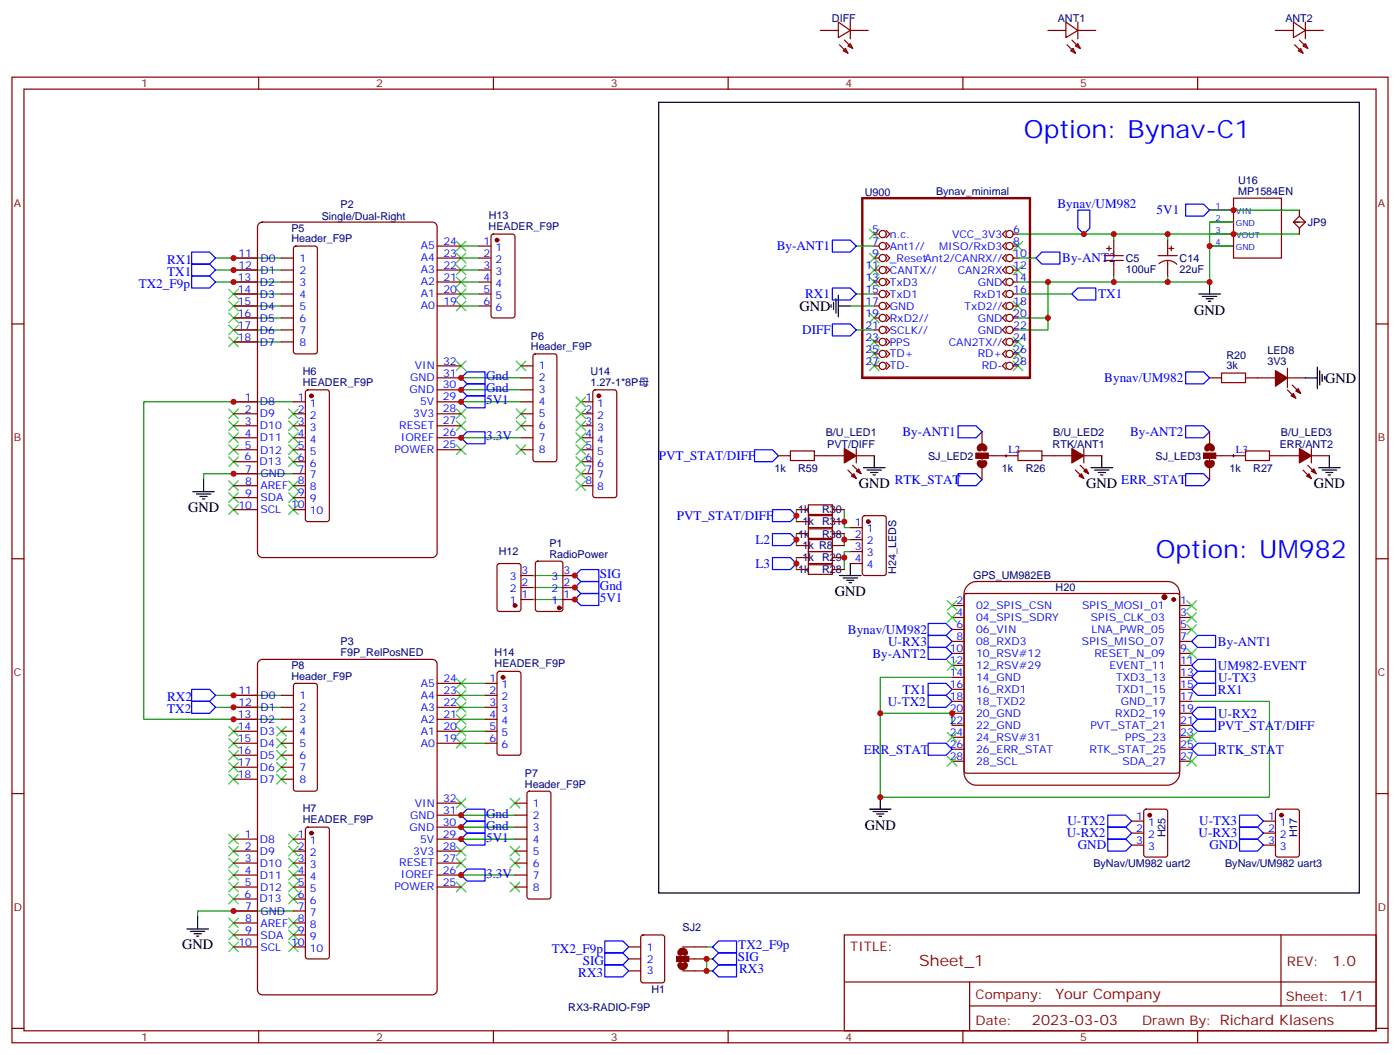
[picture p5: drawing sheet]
<svg xmlns="http://www.w3.org/2000/svg" width="412mm" height="311mm" viewBox="0 0 412 311" stroke-linecap="round" stroke-linejoin="round" font-family="sans-serif">
<g fill="none" stroke="#870000" stroke-width=".35">
<path d="M241.7 9h5.2M246.9 6.5l3.6 2.5-3.6 2.1zM247.3 13.2l2.5 2.5M248.4 15l.7-.7 .7 1.4zM248.7 11.8l2.5 2.5M249.8 13.5l.7-.7 .7 1.5zM250.5 6.5v4.9M250.5 9h5.3M308.7 9h5.3M314 6.5l3.5 2.5-3.5 2.1zM314.3 13.2l2.5 2.5M315.4 15l.7-.7 .7 1.4z"/>
<path d="M315.7 11.8l2.5 2.5M316.8 13.5l.7-.7 .7 1.5zM317.5 9h5.3M317.5 6.5v4.9M375.7 9h5.3M381 6.5l3.5 2.5-3.5 2.1zM381.4 13.2l2.4 2.5M382.4 15l.7-.7 .7 1.4zM382.8 11.8l2.4 2.5M383.8 13.5l.7-.7 .7 1.5zM384.5 9h5.3M384.5 6.5v4.9"/>
<path d="M3.5 22.7h405.4v284.4h-405.4zM7.1 26.2h398.2v277.3h-398.2zM76.2 22.7v3.5M145.3 22.7v3.5M214.5 22.7v3.5M283.6 22.7v3.5M352.8 22.7v3.5M363.4 58.3h14.1v17.7h-14.1zM68.8 76h7M68.8 79.5h7M76.2 66l1.1-.6h50.1a1.41 1.41 0 0 1 1.4 1.4v96a1.51 1.51 0 0 1-1.4 1.4h-50.1a1.51 1.51 0 0 1-1.5-1.4v-96zM82.9 76h3.5"/>
<path d="M82.9 79.5h3.5M86.7 72.7l.4-.2h5.7l.5 .2 .2 .5v30.3l-.2 .5-.5 .2h-5.7l-.5-.2-.2-.5v-30.3zM128.8 72.5h7M128.8 76h7M128.8 79.5h7M141.1 72.5h3.5M141.1 76h3.5M141.1 79.5h3.5M144.9 69.1l.4-.2h5.7l.6 .5 .1 23.5-.5 .7h-5.9l-.6-.4-.1-23.6zM257.5 68.9h1.4M257.5 72.5h1.4M257.5 76h1.4"/>
<path d="M257.5 79.5h1.4M261.1 67.9l1 1-1 1.1M261.1 71.4l1 1.1-1 1M261.1 74.9l1 1.1-1 1M261.1 78.5l1 1-1 1.1M296.3 67.9l-1 1 1 1.1M296.3 71.4l-1 1.1 1 1M296.3 74.9l-1 1.1 1 1M296.3 78.5l-1 1 1 1.1M298.4 68.9h1.5M298.4 72.5h1.5M298.4 76h1.5"/>
<path d="M298.4 79.5h1.5M325.3 75.3h5.6M325.3 76.7h5.6M326 73.2h1.4M326.7 72.5v1.4M328.1 70.7v4.6M328.1 76.7v4.6M341.1 75.3h5.7M341.4 77.7a3.8 3.8 0 0 1 5.3 .1M344 70.7v4.6M344 76.7v4.6M344.3 73.2h1.4"/>
<path d="M345 72.5v1.4M356.3 61.9h7.1M356.3 65.4h7.1M356.3 68.9h7.1M356.3 72.5h7.1M382.8 63.6l1.7 1.8h-3.5zM382.8 65.4h-1.8l1.8 1.8M382.8 61.9v1.7M382.8 67.2v1.7M384.5 65.4l-1.7 1.8M3.5 95.4h3.6M68.8 83h7"/>
<path d="M68.8 86.6h7M68.8 90.1h7M68.8 93.6h7M68.8 97.2h7M82.9 83h3.5M82.9 86.6h3.5M82.9 90.1h3.5M82.9 93.6h3.5M82.9 97.2h3.5M128.8 83h7M128.8 86.6h7M128.8 90.1h7"/>
<path d="M141.1 83h3.5M141.1 86.6h3.5M141.1 90.1h3.5M257.5 83h1.4M257.5 86.6h1.4M257.5 90.1h1.4M257.5 93.6h1.4M257.5 97.2h1.4M261.1 82l1 1-1 1.1M261.1 85.5l1 1.1-1 1M261.1 89l1 1.1-1 1.1M261.1 92.6l1 1-1 1.1"/>
<path d="M261.1 96.1l1 1.1-1 1M261.1 99.6l1 1.1-1 1M296.3 82l-1 1 1 1.1M296.3 85.5l-1 1.1 1 1M296.3 89l-1 1.1 1 1.1M296.3 92.6l-1 1 1 1.1M296.3 96.1l-1 1.1 1 1M296.3 99.6l-1 1.1 1 1M298.4 83h1.5M298.4 86.6h1.5M298.4 90.1h1.5M298.4 93.6h1.5"/>
<path d="M298.4 97.2h1.5M405.3 95.4h3.6M68.8 118.3h7M68.8 100.7h7M82.9 100.7h3.5M86.4 118.3h3.6M90.2 115l.5-.2h5.6l.5 .2 .2 .5v37.4l-.2 .5-.5 .2h-5.6l-.5-.2-.2-.5v-37.4zM128.8 118.3h7M128.8 114.8h7M128.8 111.3h7M128.8 107.7h7M153.5 118.3h3.5"/>
<path d="M153.5 114.8h3.5M153.5 111.3h3.5M153.5 107.7h3.5M157.2 104.4l.5-.2h5.6l.5 .2 .2 .5v30.4l-.2 .5-.5 .2h-5.6l-.5-.3-.2-.4v-30.4zM171.1 118.3h3.5M174.9 115l.4-.2h5.7l.5 .2 .2 .5v30.3l-.3 .5-.4 .2h-5.7l-.5-.2-.2-.5v-30.3zM257.5 100.7h1.4M257.5 107.7h1.4M257.5 104.2h1.4M261.1 106.7l1 1-1 1.1M261.1 103.2l1 1-1 1.1M296.3 106.7l-1 1 1 1.1"/>
<path d="M296.3 103.2l-1 1 1 1.1M298.4 100.7h1.5M298.4 107.7h1.5M298.4 104.2h1.5M356.3 111.3h3.5M359.8 109.9h7.1v2.8h-7.1zM366.9 111.3h8.8M379.2 111.3h5.3M379.2 114.8l2.5 2.5M379.2 108.4v5.7M380.6 113.4l2.5 2.5M68.8 121.8h7"/>
<path d="M68.8 125.4h7M68.8 128.9h7M68.8 132.4h7M68.8 136h7M68.8 139.5h7M86.4 121.8h3.6M86.4 125.4h3.6M86.4 128.9h3.6M86.4 132.4h3.6M86.4 136h3.6M86.4 139.5h3.6M128.8 121.8h7"/>
<path d="M128.8 125.4h7M128.8 128.9h7M128.8 132.4h7M153.5 121.8h3.5M153.5 125.4h3.5M153.5 128.9h3.5M153.5 132.4h3.5M171.1 121.8h3.5M171.1 125.4h3.5M171.1 128.9h3.5M171.1 132.4h3.5M171.1 136h3.5"/>
<path d="M171.1 139.5h3.5M229.3 134.2h3.5M232.8 132.8h7.1v2.8h-7.1zM239.9 134.2h8.8M249.8 138.4l2.4 2.5M251.2 137l2.4 2.5M252.2 134.2h5.3M252.2 132.1v4.2M287.5 133.5h3.5v1.4h-3.5zM289.3 127.1v3.6M289.3 134.2v7.1M291 134.2h8.9"/>
<path d="M299.9 132.8h7v2.8h-7zM306.9 134.2h8.8M316.8 138.4l2.5 2.5M318.2 137l2.5 2.5M319.3 134.2h5.3M319.3 132.1v4.2M354.5 133.5h3.6v1.4h-3.6zM356.3 127.1v3.6M356.3 134.2v7.1M358.1 134.2h8.8M366.9 132.8h7v2.8h-7zM373.9 134.2h8.9"/>
<path d="M383.8 138.4l2.5 2.5M385.2 137l2.5 2.5M386.3 134.2h5.3M386.3 132.1v4.2M68.8 143h7M68.8 146.5h7M68.8 150.1h7M86.4 143h3.6M86.4 146.5h3.6M86.4 150.1h3.6M171.1 143h3.5M234.6 150.1h3.5"/>
<path d="M234.6 153.6h3.5M234.6 157.1h3.5M238.1 158.9h7.1v3.5h-7.1zM238.1 151.8h7.1v3.6h-7.1zM238.1 155.7h7.1v2.8h-7.1zM238.1 148.7h7.1v2.8h-7.1zM245.2 150.1h3.5M245.2 153.6h3.5M245.2 157.1h3.5M250.5 155.4h3.5M250.5 158.9h3.5M254.2 152l.5-.2h5.6l.7 .5 .1 16.5-.5 .6-5.9 .1-.6-.5-.1-16.5z"/>
<path d="M3.5 164.5h3.6M146.6 166.2l.5-.3h5.7l.6 .5 .1 13-.5 .6-5.9 .1-.6-.5-.1-12.9zM153.5 176.5h3.5M153.5 173h3.5M153.5 169.5h3.5M157.9 165.4l.5-.2h6.7l.7 .5v13.7l-.5 .6-6.9 .1-.7-.5v-13.7zM165.8 176.5h3.5M165.8 173h3.5M165.8 169.5h3.5M234.6 160.7h3.5M234.6 164.2h3.5M234.6 167.7h3.5"/>
<path d="M238.1 162.4h7.1v3.5h-7.1zM238.1 166.3h7.1v2.8h-7.1zM245.2 160.7h3.5M245.2 164.2h3.5M245.2 167.7h3.5M250.5 162.4h3.5M250.5 165.9h3.5M280.5 178.3h3.5M284.2 175l.5-.2h62.1l.5 .2 .2 .5v51.5l-.2 .5-.5 .2h-62.1l-.5-.3-.2-.4v-51.5zM285.2 172.3a3.6 3.6 0 0 1 2.3-1.1h56.5a3.5 3.5 0 0 1 3.5 3.6v52.9a3.8 3.8 0 0 1-3.5 3.5h-56.5a3.8 3.8 0 0 1-3.5-3.5v-52.9a3.5 3.5 0 0 1 1.2-2.5zM347.5 178.3h3.5M405.3 164.5h3.6"/>
<path d="M76.2 194.7l1.1-.5h50.1a1.41 1.41 0 0 1 1.4 1.4v95.9a1.51 1.51 0 0 1-1.4 1.4h-50.1a1.51 1.51 0 0 1-1.5-1.4v-95.9zM146.6 197.9l.5-.2h5.7l.6 .4 .1 23.6-.5 .6-5.9 .1-.6-.5-.1-23.5zM280.5 181.8h3.5M280.5 185.3h3.5M280.5 188.9h3.5M280.5 192.4h3.5M280.5 195.9h3.5M280.5 199.5h3.5M347.5 181.8h3.5M347.5 185.3h3.5M347.5 188.9h3.5M347.5 192.4h3.5"/>
<path d="M347.5 195.9h3.5M347.5 199.5h3.5M68.8 204.8h7M68.8 208.3h7M68.8 211.8h7M68.8 215.3h7M68.8 218.9h7M82.9 204.8h3.5M82.9 208.3h3.5M82.9 211.8h3.5M82.9 215.3h3.5M82.9 218.9h3.5"/>
<path d="M86.7 201.4l.4-.2h5.7l.5 .2 .2 .5v30.4l-.2 .5-.5 .2h-5.7l-.5-.3-.2-.4v-30.4zM128.8 201.2h7M128.8 204.8h7M128.8 208.3h7M128.8 211.8h7M128.8 215.3h7M128.8 218.9h7M142.9 201.2h3.5M142.9 204.8h3.5M142.9 208.3h3.5M142.9 211.8h3.5M142.9 215.3h3.5"/>
<path d="M142.9 218.9h3.5M280.5 217.1h3.5M280.5 213.6h3.5M280.5 210h3.5M280.5 206.5h3.5M280.5 203h3.5M347.5 217.1h3.5M347.5 213.6h3.5M347.5 210h3.5M347.5 206.5h3.5M347.5 203h3.5M3.5 233.7h3.6"/>
<path d="M68.8 222.4h7M68.8 225.9h7M68.8 229.4h7M82.9 222.4h3.5M82.9 225.9h3.5M82.9 229.4h3.5M128.8 236.5h7M151.7 236.5h3.5M155.5 233.2l.4-.2h5.7l.5 .2 .2 .5v30.3l-.3 .5-.4 .2h-5.7l-.5-.2-.2-.5v-30.3zM280.5 224.2h3.5M280.5 220.6h3.5M337.1 238.5l.5-.2h5.7l.6 .4 .1 13-.5 .6-5.9 .1-.6-.5-.1-12.9z"/>
<path d="M347.5 224.2h3.5M347.5 220.6h3.5M375.9 238.5l.5-.2h5.7l.6 .4 .1 13-.5 .6-5.9 .1-.6-.5-.1-12.9zM405.3 233.7h3.6M68.8 247.1h7M68.8 250.6h7M68.8 254.1h7M68.8 257.7h7M86.4 247.1h3.6M86.4 250.6h3.6M86.4 254.1h3.6M86.4 257.7h3.6"/>
<path d="M90.2 243.8l.5-.2h5.6l.5 .2 .2 .5v37.4l-.2 .5-.5 .2h-5.6l-.5-.3-.2-.4v-37.4zM128.8 247.1h7M128.8 250.6h7M128.8 254.1h7M128.8 257.7h7M128.8 243.6h7M128.8 240h7M151.7 247.1h3.5M151.7 250.6h3.5M151.7 254.1h3.5M151.7 257.7h3.5M151.7 243.6h3.5"/>
<path d="M151.7 240h3.5M333.4 241.8h3.5M333.4 245.3h3.5M333.4 248.8h3.5M372.2 241.8h3.5M372.2 245.3h3.5M372.2 248.8h3.5M68.8 261.2h7M68.8 264.7h7M68.8 268.3h7M68.8 271.8h7M68.8 275.3h7"/>
<path d="M68.8 278.8h7M86.4 261.2h3.6M86.4 264.7h3.6M86.4 268.3h3.6M86.4 271.8h3.6M86.4 275.3h3.6M86.4 278.8h3.6M128.8 261.2h7M151.7 261.2h3.5M185.2 278.8h3.5M189 275.5l.4-.2h5.7l.6 .4 .1 13-.5 .7h-5.9l-.6-.4-.1-13zM201.1 278.8h7"/>
<path d="M248.7 275.3h156.6v28.2h-156.6zM377.3 275.3v20.9M185.2 285.9h3.5M185.2 282.4h3.5M199.3 281.7h3.5v1.4h-3.5zM201.1 285.9h7M202.8 282.4h5.3M248.7 289.2h156.5M285.6 296.2h119.6M285.6 289.2v14.1M3.5 302.8h3.6M76.2 303.5v3.6"/>
<path d="M145.3 303.5v3.6M214.5 303.5v3.6M283.6 303.5v3.6M352.8 303.5v3.6M405.3 302.8h3.6"/>
<circle cx="260" cy="72.5" r="1.06"/>
<circle cx="260" cy="76" r="1.06"/>
<circle cx="260" cy="79.5" r="1.06"/>
<circle cx="260" cy="68.9" r="1.06"/>
<circle cx="297.4" cy="68.9" r="1.06"/>
<circle cx="297.4" cy="79.5" r="1.06"/>
<circle cx="297.4" cy="72.5" r="1.06"/>
<circle cx="297.4" cy="76" r="1.06"/>
<circle cx="260" cy="86.6" r="1.06"/>
<circle cx="260" cy="93.6" r="1.06"/>
<circle cx="260" cy="90.1" r="1.06"/>
<circle cx="260" cy="83" r="1.06"/>
<circle cx="260" cy="97.2" r="1.06"/>
<circle cx="297.4" cy="83" r="1.06"/>
<circle cx="297.4" cy="93.6" r="1.06"/>
<circle cx="297.4" cy="97.2" r="1.06"/>
<circle cx="297.4" cy="90.1" r="1.06"/>
<circle cx="297.4" cy="86.6" r="1.06"/>
<circle cx="260" cy="100.7" r="1.06"/>
<circle cx="260" cy="107.7" r="1.06"/>
<circle cx="260" cy="104.2" r="1.06"/>
<circle cx="297.4" cy="104.2" r="1.06"/>
<circle cx="297.4" cy="107.7" r="1.06"/>
<circle cx="297.4" cy="100.7" r="1.06"/>
</g>
<g fill="none" stroke="#008700" stroke-width=".35">
<path d="M63.5 79.5h19.4M63.5 76h19.4M135.8 79.5h5.3M135.8 76h5.3M135.8 72.5h5.3M252.2 72.5h5.3M299.9 76h5.3M299.9 68.9h82.9M328.1 68.9v1.8M344 68.9v1.8M356.3 72.5h7.1M356.3 61.9h26.5"/>
<path d="M363.4 65.4h-7.1v17.6h-47.6M63.5 83h19.4M68.8 90.1h14.1M68.8 86.6h14.1M68.8 97.2h14.1M68.8 93.6h14.1M135.8 90.1h5.3M135.8 86.6h5.3M135.8 83h5.3M250.5 90.1h7M252.2 86.6h5.3M252.2 97.2h5.3"/>
<path d="M299.9 83h8.8v14.2h-8.8M299.9 86.6h15.8M299.9 93.6h8.8M328.1 81.3v1.7M344 81.3v1.7M68.8 100.7h14.1M86.4 118.3h-44.1v93.5h40.6M135.8 118.3h17.7M135.8 114.8h17.7M135.8 111.3h17.7M86.4 139.5h-26.4v1.8M135.8 128.9h17.7"/>
<path d="M234.6 157.1v3.6M234.6 150.1v3.5M248.7 150.1v5.3h1.8M248.7 157.1v3.6M248.7 158.9h1.8M157 169.5h12.3M157 173h12.3M157 176.5h12.3M234.6 164.2v3.5M250.5 162.4h-1.8v5.3M280.5 199.5h-21.2v10.5h21.2v3.6M63.5 208.3h19.4"/>
<path d="M63.5 204.8h19.4M135.8 218.9h7.1M135.8 215.3h7.1M135.8 211.8h7.1M135.8 208.3h7.1M135.8 204.8h7.1M135.8 201.2h7.1M351 206.5h22.9v28.2h-114.6v-24.7M135.8 257.7h15.9M135.8 247.1h15.9M135.8 243.6h15.9M135.8 240h15.9"/>
<path d="M86.4 268.3h-28.2v1.7M208.1 278.8h1.8M209.9 282.4h-1.8v3.5h1.8"/>
</g>
<g fill="none" stroke="#3c3" stroke-width=".35">
<path d="M134.4 78.1l2.8 2.8M134.4 74.6l2.8 2.8M134.4 71l2.8 2.9M137.2 78.1l-2.8 2.8M137.2 74.6l-2.8 2.8M137.2 71l-2.8 2.9M256.1 74.6l2.8 2.8M256.1 67.5l2.8 2.8M256.1 78.1l2.8 2.8M258.9 74.6l-2.8 2.8M258.9 67.5l-2.8 2.8M258.9 78.1l-2.8 2.8"/>
<path d="M298.4 71l2.9 2.9M298.4 78.1l2.9 2.8M301.3 71l-2.9 2.9M301.3 78.1l-2.9 2.8M67.4 99.3l2.8 2.8M67.4 95.7l2.8 2.9M67.4 92.2l2.8 2.8M67.4 88.7l2.8 2.8M67.4 85.2l2.8 2.8M70.2 99.3l-2.8 2.8M70.2 95.7l-2.8 2.9M70.2 92.2l-2.8 2.8"/>
<path d="M70.2 88.7l-2.8 2.8M70.2 85.2l-2.8 2.8M134.4 88.7l2.8 2.8M134.4 85.2l2.8 2.8M134.4 81.6l2.8 2.9M137.2 85.2l-2.8 2.8M137.2 88.7l-2.8 2.8M137.2 81.6l-2.8 2.9M256.1 92.2l2.8 2.8M256.1 81.6l2.8 2.9M256.1 99.3l2.8 2.8M258.9 81.6l-2.8 2.9"/>
<path d="M258.9 92.2l-2.8 2.8M258.9 99.3l-2.8 2.8M298.4 88.7l2.9 2.8M298.4 99.3l2.9 2.8M301.3 88.7l-2.9 2.8M301.3 99.3l-2.9 2.8M134.4 106.3l2.8 2.8M137.2 106.3l-2.8 2.8M152 106.3l2.9 2.8M154.9 106.3l-2.9 2.8M169.7 116.9l2.8 2.8M172.5 116.9l-2.8 2.8"/>
<path d="M256.1 102.8l2.8 2.8M256.1 106.3l2.8 2.8M258.9 102.8l-2.8 2.8M258.9 106.3l-2.8 2.8M298.4 106.3l2.9 2.8M298.4 102.8l2.9 2.8M301.3 106.3l-2.9 2.8M301.3 102.8l-2.9 2.8M67.4 131l2.8 2.8M67.4 127.5l2.8 2.8M67.4 124l2.8 2.8M67.4 134.5l2.8 2.9"/>
<path d="M67.4 120.4l2.8 2.9M70.2 134.5l-2.8 2.9M70.2 131l-2.8 2.8M70.2 127.5l-2.8 2.8M70.2 124l-2.8 2.8M70.2 120.4l-2.8 2.9M85 134.5l2.8 2.9M85 131l2.8 2.8M85 127.5l2.8 2.8M85 124l2.8 2.8M85 120.4l2.8 2.9M87.8 134.5l-2.8 2.9"/>
<path d="M87.8 131l-2.8 2.8M87.8 127.5l-2.8 2.8M87.8 124l-2.8 2.8M87.8 120.4l-2.8 2.9M134.4 120.4l2.8 2.9M134.4 124l2.8 2.8M134.4 131l2.8 2.8M137.2 124l-2.8 2.8M137.2 120.4l-2.8 2.9M137.2 131l-2.8 2.8M152 131l2.9 2.8M152 124l2.9 2.8"/>
<path d="M152 120.4l2.9 2.9M154.9 131l-2.9 2.8M154.9 124l-2.9 2.8M154.9 120.4l-2.9 2.9M169.7 124l2.8 2.8M169.7 120.4l2.8 2.9M169.7 127.5l2.8 2.8M169.7 131l2.8 2.8M169.7 134.5l2.8 2.9M169.7 138.1l2.8 2.8M172.5 120.4l-2.8 2.9M172.5 124l-2.8 2.8"/>
<path d="M172.5 127.5l-2.8 2.8M172.5 131l-2.8 2.8M172.5 134.5l-2.8 2.9M172.5 138.1l-2.8 2.8M67.4 148.7l2.8 2.8M67.4 145.1l2.8 2.9M67.4 141.6l2.8 2.8M70.2 148.7l-2.8 2.8M70.2 141.6l-2.8 2.8M70.2 145.1l-2.8 2.9M85 148.7l2.8 2.8M85 145.1l2.8 2.9"/>
<path d="M85 141.6l2.8 2.8M87.8 148.7l-2.8 2.8M87.8 145.1l-2.8 2.9M87.8 141.6l-2.8 2.8M169.7 141.6l2.8 2.8M172.5 141.6l-2.8 2.8M279 176.9l2.9 2.8M281.9 176.9l-2.9 2.8M349.6 176.9l2.8 2.8M352.4 176.9l-2.8 2.8M134.4 199.8l2.8 2.8M137.2 199.8l-2.8 2.8"/>
<path d="M279 180.4l2.9 2.8M279 194.5l2.9 2.8M281.9 180.4l-2.9 2.8M281.9 194.5l-2.9 2.8M349.6 191l2.8 2.8M349.6 183.9l2.8 2.9M349.6 180.4l2.8 2.8M352.4 191l-2.8 2.8M352.4 183.9l-2.8 2.9M352.4 180.4l-2.8 2.8M67.4 213.9l2.8 2.8M67.4 217.5l2.8 2.8"/>
<path d="M70.2 217.5l-2.8 2.8M70.2 213.9l-2.8 2.8M81.5 217.5l2.8 2.8M81.5 213.9l2.8 2.8M84.3 217.5l-2.8 2.8M84.3 213.9l-2.8 2.8M134.4 217.5l2.8 2.8M134.4 213.9l2.8 2.8M134.4 210.4l2.8 2.8M134.4 206.9l2.8 2.8M134.4 203.3l2.8 2.9M137.2 210.4l-2.8 2.8"/>
<path d="M137.2 206.9l-2.8 2.8M137.2 203.3l-2.8 2.9M137.2 217.5l-2.8 2.8M137.2 213.9l-2.8 2.8M279 215.7l2.9 2.8M281.9 215.7l-2.9 2.8M349.6 215.7l2.8 2.8M352.4 215.7l-2.8 2.8M67.4 228l2.8 2.9M67.4 224.5l2.8 2.8M67.4 221l2.8 2.8M70.2 228l-2.8 2.9"/>
<path d="M70.2 224.5l-2.8 2.8M70.2 221l-2.8 2.8M81.5 228l2.8 2.9M81.5 224.5l2.8 2.8M81.5 221l2.8 2.8M84.3 228l-2.8 2.9M84.3 224.5l-2.8 2.8M84.3 221l-2.8 2.8M134.4 235.1l2.8 2.8M137.2 235.1l-2.8 2.8M150.3 235.1l2.8 2.8M153.1 235.1l-2.8 2.8"/>
<path d="M279 222.7l2.9 2.9M281.9 222.7l-2.9 2.9M349.6 222.7l2.8 2.9M352.4 222.7l-2.8 2.9M67.4 259.8l2.8 2.8M67.4 256.3l2.8 2.8M67.4 252.7l2.8 2.9M67.4 249.2l2.8 2.8M67.4 245.7l2.8 2.8M70.2 259.8l-2.8 2.8M70.2 256.3l-2.8 2.8M70.2 252.7l-2.8 2.9"/>
<path d="M70.2 249.2l-2.8 2.8M70.2 245.7l-2.8 2.8M85 259.8l2.8 2.8M85 256.3l2.8 2.8M85 252.7l2.8 2.9M85 249.2l2.8 2.8M85 245.7l2.8 2.8M87.8 259.8l-2.8 2.8M87.8 256.3l-2.8 2.8M87.8 252.7l-2.8 2.9M87.8 249.2l-2.8 2.8M87.8 245.7l-2.8 2.8"/>
<path d="M134.4 249.2l2.8 2.8M134.4 259.8l2.8 2.8M134.4 252.7l2.8 2.9M137.2 249.2l-2.8 2.8M137.2 259.8l-2.8 2.8M137.2 252.7l-2.8 2.9M150.3 259.8l2.8 2.8M150.3 252.7l2.8 2.9M150.3 249.2l2.8 2.8M153.1 259.8l-2.8 2.8M153.1 252.7l-2.8 2.9M153.1 249.2l-2.8 2.8"/>
<path d="M67.4 277.4l2.8 2.8M67.4 273.9l2.8 2.8M67.4 270.4l2.8 2.8M67.4 263.3l2.8 2.8M70.2 273.9l-2.8 2.8M70.2 270.4l-2.8 2.8M70.2 263.3l-2.8 2.8M70.2 277.4l-2.8 2.8M85 277.4l2.8 2.8M85 273.9l2.8 2.8M85 270.4l2.8 2.8M85 263.3l2.8 2.8"/>
<path d="M87.8 277.4l-2.8 2.8M87.8 273.9l-2.8 2.8M87.8 270.4l-2.8 2.8M87.8 263.3l-2.8 2.8"/>
</g>
<g fill="none" stroke="#00f" stroke-width=".35">
<path d="M56.4 77.8h5.3l1.8 1.7-1.8 1.8h-5.3zM56.4 74.2h5.3l1.8 1.8-1.8 1.8h-5.3zM245.2 70.7h5.3l1.7 1.8-1.7 1.7h-5.3zM305.2 76l1.7-1.8h5.3v3.6h-5.3zM317.5 61.9h3.5v5.3l-1.7 1.7-1.8-1.7zM349.2 60.1h5.3l1.8 1.8-1.8 1.7h-5.3zM56.4 81.3h5.3l1.8 1.7-1.8 1.8h-5.3zM245.2 84.8h5.3l1.7 1.8-1.7 1.7h-5.3zM245.2 95.4h5.3l1.7 1.8-1.7 1.7h-5.3zM315.7 86.6l1.8-1.8h5.3v3.5h-5.3zM135.8 111.3l1.8-1.8h5.3v3.5h-5.3zM135.8 118.3l1.8-1.7h5.3v3.5h-5.3z"/>
<path d="M137.6 113h5.3v3.6h-5.3l-1.8-1.8zM349.2 109.5h5.3l1.8 1.8-1.8 1.7h-5.3zM135.8 128.9l1.8-1.8h5.3v3.6h-5.3zM222.2 132.4h5.3l1.8 1.8-1.8 1.8h-5.3zM282.2 125.4h5.3l1.8 1.7-1.8 1.8h-5.3zM282.2 139.5h5.3l1.8 1.8-1.8 1.7h-5.3zM349.2 125.4h5.3l1.8 1.7-1.8 1.8h-5.3zM349.2 139.5h5.3l1.8 1.8-1.8 1.7h-5.3zM227.5 157.1h5.3l1.8 1.8-1.8 1.8h-5.3zM227.5 150.1h5.3l1.8 1.7-1.8 1.8h-5.3zM169.3 176.5l1.8-1.7h5.3v3.5h-5.3zM169.3 169.5l1.8-1.8h5.3v3.5h-5.3z"/>
<path d="M169.3 173l1.8-1.8h5.3v3.6h-5.3zM227.5 164.2h5.3l1.8 1.7-1.8 1.8h-5.3zM273.4 183.6h5.3l1.8 1.7-1.8 1.8h-5.3zM273.4 187.1h5.3l1.8 1.8-1.8 1.7h-5.3zM273.4 190.6h5.3l1.8 1.8-1.8 1.8h-5.3zM351 199.5l1.8-1.8h5.3v3.5h-5.3zM351 188.9l1.8-1.8h5.3v3.5h-5.3zM351 195.9l1.8-1.7h5.3v3.5h-5.3zM56.4 206.5h5.3l1.8 1.8-1.8 1.7h-5.3zM56.4 203h5.3l1.8 1.8-1.8 1.7h-5.3zM273.4 204.8h5.3l1.8 1.7-1.8 1.8h-5.3zM273.4 201.2h5.3l1.8 1.8-1.8 1.8h-5.3z"/>
<path d="M273.4 218.9h5.3l1.8 1.7-1.8 1.8h-5.3zM351 203l1.8-1.8h5.3v3.6h-5.3zM351 210l1.8-1.7h5.3v3.5h-5.3zM351 213.6l1.8-1.8h5.3v3.5h-5.3zM352.8 218.9h5.3v3.5h-5.3l-1.8-1.8zM135.8 240l1.8-1.7h5.3v3.5h-5.3zM135.8 243.6l1.8-1.8h5.3v3.5h-5.3zM135.8 247.1l1.8-1.8h5.3v3.5h-5.3zM135.8 257.7l1.8-1.8h5.3v3.5h-5.3zM326.3 240h5.3l1.8 1.8-1.8 1.8h-5.3zM326.3 243.6h5.3l1.8 1.7-1.8 1.8h-5.3zM326.3 247.1h5.3l1.8 1.7-1.8 1.8h-5.3z"/>
<path d="M365.1 240h5.3l1.8 1.8-1.8 1.8h-5.3zM365.1 243.6h5.3l1.8 1.7-1.8 1.8h-5.3zM365.1 247.1h5.3l1.8 1.7-1.8 1.8h-5.3zM178.2 277.1h5.2l1.8 1.7-1.8 1.8h-5.2zM209.9 278.8l1.8-1.7h5.3v3.5h-5.3zM178.2 280.6h5.2l1.8 1.8-1.8 1.7h-5.2zM178.2 284.1h5.2l1.8 1.8-1.8 1.8h-5.2zM209.9 282.4l1.8-1.8h5.3v3.5h-5.3zM211.7 284.1h5.3v3.6h-5.3l-1.8-1.8z"/>
</g>
<g fill="none" stroke="#000" stroke-width=".35">
<path d="M194 30.1h206.4v232.9h-206.4zM244.8 89.7v.8M245.5 89v2.2M246.2 88v4.2M246.9 90.1h3.6M246.9 86.9v6.4M353.1 86.6h6.4M354.2 87.3h4.2M355.2 88h2.2M356 88.7h.7M356.3 83v3.6M384.5 111.3h3.6"/>
<path d="M388.1 108.1v6.3M388.8 109.1v4.3M389.5 110.2v2.1M390.2 110.9v.7M254.4 137.7h6.3M255.4 138.4h4.2M256.5 139.1h2.1M257.2 139.8h.7M257.5 134.2v3.5M321.4 137.7h6.3M322.4 138.4h4.3M323.5 139.1h2.1"/>
<path d="M324.2 139.8h.7M324.6 134.2v3.5M388.4 137.7h6.4M389.5 138.4h4.2M390.5 139.1h2.1M391.2 139.8h.7M391.6 134.2v3.5M56.8 144.8h6.3M57.9 145.5h4.2M58.9 146.2h2.1M59.6 146.9h.7M60 141.3v3.5"/>
<path d="M247.3 169.5h6.3M248.4 170.2h4.2M249.4 170.9h2.1M250.1 171.6h.7M250.5 165.9v3.6M256.1 238.3h6.4M257.2 239h4.2M258.2 239.7h2.1M259.3 234.7v3.6M258.9 240.4h.7M55 273.5h6.4M56.1 274.2h4.2"/>
<path d="M57.1 275h2.2M57.9 275.7h.7M58.2 270v3.5"/>
</g>
<g fill="#870000" stroke="#870000" stroke-width=".35">
<path d="M199.3 281.7h3.5v1.4h-3.5z"/>
<path d="M381.7 115.1l.7-.7 .7 1.5z"/>
<path d="M381 115.9l.7 1.4-1.4-.7z"/>
<path d="M375.7 109.1l3.5 2.2-3.5 2.4z"/>
<path d="M287.5 133.5h3.5v1.4h-3.5z"/>
<path d="M354.5 133.5h3.6v1.4h-3.6z"/>
<path d="M248.7 132.1l3.5 2.1-3.5 2.1z"/>
<path d="M252.2 138.8l.7-.7 .7 1.4z"/>
<path d="M250.8 140.2l.7-.7 .7 1.4z"/>
<path d="M315.7 132.1l3.6 2.1-3.6 2.1z"/>
<path d="M319.3 138.8l.7-.7 .7 1.4z"/>
<path d="M318.6 139.5l.7 1.4-1.4-.7z"/>
<path d="M382.8 132.1l3.5 2.1-3.5 2.1z"/>
<path d="M386.3 138.8l.7-.7 .7 1.4z"/>
<path d="M384.9 140.2l.7-.7 .7 1.4z"/>
<circle cx="148.2" cy="199.5" r=".53"/>
<circle cx="146.4" cy="70.7" r=".53"/>
<circle cx="91.7" cy="245.3" r=".53"/>
<circle cx="91.7" cy="116.6" r=".53"/>
<circle cx="164.7" cy="179" r=".53"/>
<circle cx="151.7" cy="178.3" r=".53"/>
<circle cx="176.4" cy="116.6" r=".53"/>
<circle cx="343" cy="175.8" r=".71"/>
<circle cx="345.7" cy="176.5" r=".53"/>
<circle cx="338.7" cy="240" r=".53"/>
<circle cx="377.5" cy="240" r=".53"/>
<circle cx="255.8" cy="153.6" r=".53"/>
</g>
<path d="M254 58.3h49.4v53h-49.4z" fill="none" stroke="#870000" stroke-width=".71"/>
<path d="M288.6 136.3a.71 .71 0 0 0 .7 .7 .71 .71 0 0 0 .7-.7M288.6 132.1a.71 .71 0 0 1 .7-.7 .71 .71 0 0 1 .7 .7M355.6 136.3a.71 .71 0 0 0 .7 .7 .71 .71 0 0 0 .7-.7M355.6 132.1a.71 .71 0 0 1 .7-.7 .71 .71 0 0 1 .7 .7M200.4 280.6a.71 .71 0 0 1 .7-.7 .71 .71 0 0 1 .7 .7M200.4 284.1a.71 .71 0 0 0 .7 .7 .71 .71 0 0 0 .7-.7" fill="none" stroke="#870000" stroke-width="1.8"/>
<path d="M296 134.2h.7M296.3 133.8v.7M363 134.2h.7M363.4 133.8v.7" fill="none" stroke="#000" stroke-width=".29"/>
<g fill="#c00">
<circle cx="135.8" cy="128.9" r=".88"/>
<circle cx="135.8" cy="118.3" r=".88"/>
<circle cx="135.8" cy="114.8" r=".88"/>
<circle cx="135.8" cy="111.3" r=".88"/>
<circle cx="68.8" cy="139.5" r=".88"/>
<circle cx="68.8" cy="76" r=".88"/>
<circle cx="68.8" cy="79.5" r=".88"/>
<circle cx="68.8" cy="83" r=".88"/>
<circle cx="68.8" cy="118.3" r=".88"/>
<circle cx="135.8" cy="240" r=".88"/>
<circle cx="135.8" cy="243.6" r=".88"/>
<circle cx="135.8" cy="247.1" r=".88"/>
<circle cx="135.8" cy="257.7" r=".88"/>
<circle cx="308.7" cy="93.6" r=".88"/>
<circle cx="169.3" cy="169.5" r=".88"/>
<circle cx="169.3" cy="173" r=".88"/>
<circle cx="169.3" cy="176.5" r=".88"/>
<circle cx="68.8" cy="211.8" r=".88"/>
<circle cx="68.8" cy="208.3" r=".88"/>
<circle cx="68.8" cy="204.8" r=".88"/>
<circle cx="68.8" cy="268.3" r=".88"/>
<circle cx="344" cy="68.9" r=".88"/>
<circle cx="208.1" cy="285.9" r=".88"/>
<circle cx="208.1" cy="282.4" r=".88"/>
<circle cx="328.1" cy="68.9" r=".88"/>
<circle cx="319.3" cy="68.9" r=".88"/>
<circle cx="280.5" cy="210" r=".88"/>
<circle cx="259.3" cy="210" r=".88"/>
<circle cx="259.3" cy="234.7" r=".88"/>
<circle cx="234.6" cy="158.9" r=".88"/>
<circle cx="248.7" cy="158.9" r=".88"/>
<circle cx="234.6" cy="165.9" r=".88"/>
<circle cx="248.7" cy="164.2" r=".88"/>
<circle cx="248.7" cy="153.6" r=".88"/>
<circle cx="234.6" cy="151.8" r=".88"/>
<circle cx="328.1" cy="83" r=".88"/>
<circle cx="344" cy="83" r=".88"/>
<circle cx="308.7" cy="83" r=".88"/>
<circle cx="356.3" cy="83" r=".88"/>
<circle cx="363.4" cy="68.9" r=".88"/>
<circle cx="363.4" cy="61.9" r=".88"/>
<circle cx="356.3" cy="72.5" r=".88"/>
</g>
<g font-size="7.4" fill="#00f">
<text x="301.6" y="40.7">Option: Bynav-C1</text>
<text x="340.4" y="164.2">Option: UM982</text>
</g>
<text font-size="4.6" fill="#800" x="270.8" y="284.3">Sheet_1</text>
<g font-size="4.2">
<text x="235.5" y="91.5">GND</text>
<text x="351.7" y="92.6">GND</text>
<text x="390.3" y="112.7">GND</text>
<text x="252.9" y="143.8">GND</text>
<text x="320" y="143.8">GND</text>
<text x="387" y="143.8">GND</text>
<text x="55.4" y="150.8">GND</text>
<text x="245.9" y="175.5">GND</text>
<text x="254.7" y="244.3">GND</text>
<text x="53.6" y="279.5">GND</text>
</g>
<g font-size="4.2" fill="#800">
<text x="392.5" y="284.6">1.0</text>
<text x="310.9" y="294.1">Your Company</text>
<text x="304" y="301.9">2023-03-03</text>
</g>
<g font-size="3.9" fill="#00f">
<text x="311.5" y="61.4">Bynav/UM982</text>
<text x="340.7" y="63.1">5V1</text>
<text x="49.2" y="77.7">RX1</text>
<text x="228.8" y="73.7">By-ANT1</text>
<text x="312.9" y="77.2">By-ANT2</text>
<text x="49.2" y="81.3">TX1</text>
<text x="40.9" y="84.8">TX2_F9p</text>
<text x="237.2" y="87.8">RX1</text>
<text x="323.5" y="87.9">TX1</text>
<text x="236.3" y="98.4">DIFF</text>
<text x="143.2" y="112">Gnd</text>
<text x="325.3" y="112.5">Bynav/UM982</text>
<text x="143.2" y="115.6">Gnd</text>
<text x="143.2" y="119.1">5V1</text>
<text x="143.2" y="129.7">3.3V</text>
<text x="265.8" y="128.4">By-ANT1</text>
<text x="332.9" y="128.4">By-ANT2</text>
<text x="194.1" y="135.4">PVT_STAT/DIFF</text>
<text x="263.5" y="142.5">RTK_STAT</text>
<text x="330.3" y="142.5">ERR_STAT</text>
<text x="199.4" y="153.1">PVT_STAT/DIFF</text>
<text x="222.5" y="160.1">L2</text>
<text x="222.5" y="167.2">L3</text>
<text x="176.7" y="170.2">SIG</text>
<text x="176.7" y="173.8">Gnd</text>
<text x="176.7" y="177.3">5V1</text>
<text x="249.8" y="186.6">Bynav/UM982</text>
<text x="261.6" y="190.1">U-RX3</text>
<text x="358.8" y="190.1">By-ANT1</text>
<text x="257" y="193.7">By-ANT2</text>
<text x="358.8" y="197.2">UM982-EVENT</text>
<text x="358.9" y="200.7">U-TX3</text>
<text x="49.2" y="206.5">RX2</text>
<text x="261.5" y="207.8">U-TX2</text>
<text x="265.8" y="204.2">TX1</text>
<text x="358.8" y="204.3">RX1</text>
<text x="49.2" y="210">TX2</text>
<text x="358.8" y="214.8">PVT_STAT/DIFF</text>
<text x="358.9" y="211.3">U-RX2</text>
<text x="254.5" y="221.9">ERR_STAT</text>
<text x="358.8" y="221.9">RTK_STAT</text>
<text x="143.2" y="240.8">Gnd</text>
<text x="143.2" y="244.3">Gnd</text>
<text x="314.4" y="243.1">U-TX2</text>
<text x="353.2" y="243">U-TX3</text>
<text x="143.2" y="247.9">5V1</text>
<text x="314.2" y="246.6">U-RX2</text>
<text x="317.5" y="250.1">GND</text>
<text x="353" y="246.6">U-RX3</text>
<text x="356.3" y="250.1">GND</text>
<text x="143.2" y="258.4">3.3V</text>
<text x="162.6" y="280.6">TX2_F9p</text>
<text x="217.5" y="279.5">TX2_F9p</text>
<text x="170.3" y="287.7">RX3</text>
<text x="171.7" y="284.1">SIG</text>
<text x="217.3" y="283.1">SIG</text>
<text x="217.7" y="286.6">RX3</text>
</g>
<g font-size="3.9" fill="#800">
<text x="250.5" y="279.9">TITLE:</text>
<text x="379.1" y="284.6">REV:</text>
<text x="287.4" y="294.1">Company:</text>
<text x="378.7" y="294.7">Sheet: 1/1</text>
<text x="287.4" y="301.8">Date:</text>
<text x="336.4" y="301.9">Drawn By: Richard Klasens</text>
</g>
<g font-size="3.2" fill="#000080">
<text x="245.1" y="6.6">DIFF</text>
<text x="311.6" y="6.6">ANT1</text>
<text x="378.6" y="6.6">ANT2</text>
<text x="254.8" y="57.8">U900</text>
<text x="275.7" y="57.3">Bynav_minimal</text>
<text x="364.7" y="57.3">MP1584EN</text>
<text x="364.7" y="54.1">U16</text>
<text x="94.8" y="64.8">Single/Dual-Right</text>
<text x="100.3" y="61.2">P2</text>
<text x="143.9" y="64.5">H13</text>
<text x="85.8" y="71.4">Header_F9P</text>
<text x="85.8" y="68.3">P5</text>
<text x="143.9" y="67.7">HEADER_F9P</text>
<text x="385.2" y="66.6">JP9</text>
<text x="331.6" y="77.2">C5</text>
<text x="347.5" y="77.2">C14</text>
<text x="331.6" y="80.3">100uF</text>
<text x="347.5" y="80.3">22uF</text>
<text x="156.4" y="100.1">P6</text>
<text x="156.4" y="103.2">Header_F9P</text>
<text x="361.3" y="105.7">R20</text>
<text x="373.4" y="107.4">3V3</text>
<text x="373.4" y="104.2">LED8</text>
<text x="89.2" y="113.6">HEADER_F9P</text>
<text x="89.2" y="110.4">H6</text>
<text x="173.9" y="113.6">1.27-1*8P母</text>
<text x="173.9" y="110.4">U14</text>
<text x="361.3" y="108.8">3k</text>
<text x="243.3" y="128.3">B/U_LED1</text>
<text x="243.7" y="131.8">PVT/DIFF</text>
<text x="310.1" y="131.8">RTK/ANT1</text>
<text x="310.3" y="128.3">B/U_LED2</text>
<text x="377" y="131.8">ERR/ANT2</text>
<text x="377.3" y="128.3">B/U_LED3</text>
<text x="273.4" y="135.4">SJ_LED2</text>
<text x="340.4" y="135.4">SJ_LED3</text>
<text x="228.1" y="139.1">1k</text>
<text x="235.1" y="139.1">R59</text>
<text x="295.1" y="139.1">1k</text>
<text x="302.1" y="139.1">R26</text>
<text x="362.2" y="139.1">1k</text>
<text x="369.2" y="139.1">R27</text>
<text x="235.2" y="151.2">1k</text>
<text x="236.4" y="154.7">1k</text>
<text x="242.2" y="154.7">R31</text>
<text x="242.2" y="151.2">R30</text>
<text x="161.9" y="161">P1</text>
<text x="235.2" y="158.3">1k</text>
<text x="236.4" y="161.8">1k R8</text>
<text x="242.2" y="158.3">R38</text>
<text x="146.9" y="163.6">H12</text>
<text x="161.9" y="164.2">RadioPower</text>
<text x="236.4" y="165.3">1k</text>
<text x="242.2" y="165.3">R29</text>
<text x="235.2" y="168.8">1k</text>
<text x="242.2" y="168.8">R28</text>
<text x="264" y="168.9" transform="rotate(-90 264 168.9)">H24_LEDS</text>
<text x="286.6" y="170.6">GPS_UM982EB</text>
<text x="311" y="174.2">H20</text>
<text x="100.3" y="189.9">P3</text>
<text x="85.8" y="197.1">P8</text>
<text x="100.3" y="193.1">F9P_RelPosNED</text>
<text x="145.7" y="196.5">HEADER_F9P</text>
<text x="145.7" y="193.3">H14</text>
<text x="85.8" y="200.2">Header_F9P</text>
<text x="154.6" y="231.9">Header_F9P</text>
<text x="154.6" y="228.8">P7</text>
<text x="89.2" y="239.1">H7</text>
<text x="89.2" y="242.3">HEADER_F9P</text>
<text x="343.3" y="246.6" transform="rotate(-90 343.3 246.6)">H25</text>
<text x="382.2" y="246.6" transform="rotate(-90 382.2 246.6)">H17</text>
<text x="322.1" y="255.3">ByNav/UM982 uart2</text>
<text x="360.9" y="255.3">ByNav/UM982 uart3</text>
<text x="201.1" y="274.2">SJ2</text>
<text x="191.9" y="292.3">H1</text>
<text x="167.4" y="297.6">RX3-RADIO-F9P</text>
</g>
<g font-size="3.2" fill="#800">
<text x="41.6" y="25.7">1</text>
<text x="110.8" y="25.7">2</text>
<text x="179.9" y="25.7">3</text>
<text x="249.1" y="25.7">4</text>
<text x="318.2" y="25.7">5</text>
<text x="4.1" y="60.8">A</text>
<text x="405.9" y="60.8">A</text>
<text x="4.1" y="130">B</text>
<text x="405.9" y="130">B</text>
<text x="4.1" y="199.1">C</text>
<text x="405.9" y="199.1">C</text>
<text x="4.1" y="268.3">D</text>
<text x="405.9" y="268.3">D</text>
<text x="41.6" y="306.5">1</text>
<text x="110.8" y="306.5">2</text>
<text x="179.9" y="306.5">3</text>
<text x="249.1" y="306.5">4</text>
<text x="318.2" y="306.5">5</text>
</g>
<g font-size="3.2" fill="#00f">
<text x="256.9" y="68.6">5</text>
<text x="262.1" y="70">n.c.</text>
<text x="280.5" y="70">VCC_3V3</text>
<text x="298.4" y="68.6">6</text>
<text x="70.2" y="75.7">11</text>
<text x="76.7" y="77.1">D0</text>
<text x="88.2" y="77">1</text>
<text x="124" y="77">A4</text>
<text x="124" y="73.5">A5</text>
<text x="130.6" y="75.6">23</text>
<text x="130.6" y="72">24</text>
<text x="142.4" y="72.1">1</text>
<text x="142.4" y="75.6">2</text>
<text x="145.9" y="73.9">1</text>
<text x="145.9" y="77.4">2</text>
<text x="256.9" y="72.1">7</text>
<text x="256.9" y="75.6">9</text>
<text x="262.1" y="73.5">Ant1//</text>
<text x="262.1" y="77">_ResetAnt2/CANRX//</text>
<text x="276.6" y="73.5">MISO/RxD3</text>
<text x="298.4" y="72.1">8</text>
<text x="298.4" y="75.6">10</text>
<text x="70.1" y="82.7">13</text>
<text x="70.2" y="79.2">12</text>
<text x="76.7" y="80.6">D1</text>
<text x="88.2" y="80.6">2</text>
<text x="124" y="80.5">A3</text>
<text x="130.6" y="82.6">21</text>
<text x="130.6" y="79.1">22</text>
<text x="142.4" y="79.2">3</text>
<text x="142.4" y="82.7">4</text>
<text x="145.9" y="80.9">3</text>
<text x="254.9" y="79.2">11</text>
<text x="254.9" y="82.7">13</text>
<text x="262.1" y="80.6">CANTX//</text>
<text x="282.1" y="80.6">CAN2RX</text>
<text x="298.4" y="79.2">12</text>
<text x="298.4" y="82.7">14</text>
<text x="70.1" y="86.2">14</text>
<text x="70.1" y="89.7">15</text>
<text x="76.6" y="84.1">D2</text>
<text x="76.6" y="87.6">D3</text>
<text x="88.2" y="84.1">3</text>
<text x="88.2" y="87.6">4</text>
<text x="124" y="87.6">A1</text>
<text x="124" y="84">A2</text>
<text x="130.6" y="89.7">19</text>
<text x="130.6" y="86.2">20</text>
<text x="142.4" y="86.2">5</text>
<text x="142.4" y="89.7">6</text>
<text x="145.9" y="84.5">4</text>
<text x="145.9" y="88">5</text>
<text x="254.9" y="86.2">15</text>
<text x="254.9" y="89.7">17</text>
<text x="262.1" y="84.1">TxD3</text>
<text x="262.1" y="87.6">TxD1</text>
<text x="286.7" y="87.6">RxD1</text>
<text x="288" y="84.1">GND</text>
<text x="298.4" y="86.2">16</text>
<text x="298.4" y="89.7">18</text>
<text x="70.1" y="93.3">16</text>
<text x="76.6" y="91.2">D4</text>
<text x="76.6" y="94.7">D5</text>
<text x="88.2" y="91.2">5</text>
<text x="88.2" y="94.7">6</text>
<text x="124" y="91.1">A0</text>
<text x="145.9" y="91.5">6</text>
<text x="254.9" y="93.3">19</text>
<text x="262.1" y="91.2">GND</text>
<text x="262.1" y="94.7">RxD2//</text>
<text x="284.1" y="91.2">TxD2//</text>
<text x="288" y="94.7">GND</text>
<text x="298.4" y="93.3">20</text>
<text x="70.1" y="96.8">17</text>
<text x="70.1" y="100.3">18</text>
<text x="76.6" y="98.2">D6</text>
<text x="76.6" y="101.7">D7</text>
<text x="88.2" y="98.2">7</text>
<text x="88.2" y="101.7">8</text>
<text x="254.9" y="96.8">21</text>
<text x="254.9" y="100.3">23</text>
<text x="262.1" y="98.2">SCLK//</text>
<text x="262.1" y="101.7">PPS</text>
<text x="279.5" y="101.7">CAN2TX//</text>
<text x="288" y="98.2">GND</text>
<text x="298.4" y="96.8">22</text>
<text x="298.4" y="100.3">24</text>
<text x="130.5" y="107.4">32</text>
<text x="254.9" y="107.4">27</text>
<text x="254.9" y="103.9">25</text>
<text x="262.1" y="105.3">TD+</text>
<text x="288" y="105.3">RD+</text>
<text x="298.4" y="107.4">28</text>
<text x="298.4" y="103.9">26</text>
<text x="120.8" y="112.3">GND</text>
<text x="122.2" y="108.8">VIN</text>
<text x="130.5" y="110.9">31</text>
<text x="158.7" y="108.8">1</text>
<text x="158.7" y="112.3">2</text>
<text x="262.1" y="108.8">TD-</text>
<text x="289.2" y="108.8">RD-</text>
<text x="72.1" y="118">1</text>
<text x="76.6" y="119.4">D8</text>
<text x="87.8" y="118">1</text>
<text x="91.3" y="119.7">1</text>
<text x="120.7" y="115.8">GND</text>
<text x="123.8" y="119.3">5V</text>
<text x="130.4" y="117.9">29</text>
<text x="130.4" y="114.4">30</text>
<text x="158.7" y="115.9">3</text>
<text x="158.7" y="119.4">4</text>
<text x="172.4" y="118">1</text>
<text x="175.9" y="119.7">1</text>
<text x="72.1" y="121.5">2</text>
<text x="72.1" y="125">3</text>
<text x="76.6" y="122.9">D9</text>
<text x="87.8" y="121.5">2</text>
<text x="87.8" y="125">3</text>
<text x="91.3" y="123.3">2</text>
<text x="121.7" y="122.9">3V3</text>
<text x="130.4" y="125">27</text>
<text x="130.4" y="121.4">28</text>
<text x="158.7" y="122.9">5</text>
<text x="172.4" y="121.5">2</text>
<text x="172.4" y="125">3</text>
<text x="175.9" y="123.3">2</text>
<text x="72.1" y="128.6">4</text>
<text x="76.6" y="126.4">D10</text>
<text x="76.6" y="130">D11</text>
<text x="87.8" y="128.6">4</text>
<text x="91.3" y="126.8">3</text>
<text x="91.3" y="130.3">4</text>
<text x="117.6" y="126.4">RESET</text>
<text x="118.1" y="129.9">IOREF</text>
<text x="130.4" y="128.5">26</text>
<text x="158.7" y="126.4">6</text>
<text x="158.7" y="130">7</text>
<text x="172.4" y="128.6">4</text>
<text x="175.9" y="126.8">3</text>
<text x="175.9" y="130.3">4</text>
<text x="72" y="135.6">6</text>
<text x="72.1" y="132.1">5</text>
<text x="76.5" y="137">D13</text>
<text x="76.6" y="133.5">D12</text>
<text x="87.8" y="132.1">5</text>
<text x="87.8" y="135.6">6</text>
<text x="91.3" y="133.8">5</text>
<text x="91.3" y="137.4">6</text>
<text x="116.2" y="133.4">POWER</text>
<text x="130.4" y="132">25</text>
<text x="158.7" y="133.5">8</text>
<text x="172.4" y="132.1">5</text>
<text x="172.4" y="135.6">6</text>
<text x="175.9" y="133.8">5</text>
<text x="175.9" y="137.4">6</text>
<text x="297" y="133.3">L2</text>
<text x="364.1" y="133.3">L3</text>
<text x="72.2" y="139.2">7</text>
<text x="72.2" y="142.7">8</text>
<text x="76.7" y="140.6">GND</text>
<text x="87.8" y="139.1">7</text>
<text x="87.8" y="142.7">8</text>
<text x="91.3" y="140.9">7</text>
<text x="172.4" y="139.1">7</text>
<text x="172.4" y="142.7">8</text>
<text x="175.9" y="140.9">7</text>
<text x="70.2" y="149.7">10</text>
<text x="72.2" y="146.2">9</text>
<text x="76.7" y="144.1">AREF</text>
<text x="76.7" y="147.6">SDA</text>
<text x="85.7" y="149.7">10</text>
<text x="87.8" y="146.2">9</text>
<text x="91.3" y="144.4">8</text>
<text x="91.3" y="148">9</text>
<text x="175.9" y="144.4">8</text>
<text x="76.7" y="151.2">SCL</text>
<text x="91.3" y="151.5">10</text>
<text x="251.8" y="155">1</text>
<text x="251.8" y="158.5">2</text>
<text x="255.3" y="156.8">1</text>
<text x="255.3" y="160.3">2</text>
<text x="251.8" y="162.1">3</text>
<text x="251.8" y="165.6">4</text>
<text x="255.3" y="163.8">3</text>
<text x="255.3" y="167.4">4</text>
<text x="150.1" y="170.9">3</text>
<text x="153.6" y="172.6">2</text>
<text x="153.6" y="169.1">3</text>
<text x="162.5" y="170.9">3</text>
<text x="166" y="172.6">2</text>
<text x="166" y="169.1">3</text>
<text x="150.1" y="177.9">1</text>
<text x="150.1" y="174.4">2</text>
<text x="153.6" y="176.2">1</text>
<text x="162.5" y="177.9">1</text>
<text x="162.5" y="174.4">2</text>
<text x="166" y="176.2">1</text>
<text x="281.8" y="177.9">2</text>
<text x="287.5" y="179.4">02_SPIS_CSN</text>
<text x="318.7" y="179.4">SPIS_MOSI_01</text>
<text x="347.7" y="177.9">1</text>
<text x="281.8" y="185">6</text>
<text x="281.8" y="181.5">4</text>
<text x="287.5" y="182.9">04_SPIS_SDRY</text>
<text x="321.3" y="182.9">SPIS_CLK_03</text>
<text x="347.7" y="181.5">3</text>
<text x="347.7" y="185">5</text>
<text x="281.8" y="188.5">8</text>
<text x="287.5" y="186.4">06_VIN</text>
<text x="287.5" y="189.9">08_RXD3</text>
<text x="318.7" y="189.9">SPIS_MISO_07</text>
<text x="321.5" y="186.4">LNA_PWR_05</text>
<text x="347.7" y="188.5">7</text>
<text x="279.8" y="195.6">12</text>
<text x="279.8" y="192.1">10</text>
<text x="287.5" y="197">12_RSV#29</text>
<text x="287.5" y="193.5">10_RSV#12</text>
<text x="322.4" y="193.5">RESET_N_09</text>
<text x="326.8" y="197">EVENT_11</text>
<text x="347.7" y="192.1">9</text>
<text x="347.7" y="195.6">11</text>
<text x="124" y="202.2">A5</text>
<text x="130.6" y="200.8">24</text>
<text x="144.2" y="200.9">1</text>
<text x="147.7" y="202.6">1</text>
<text x="279.8" y="202.6">16</text>
<text x="279.8" y="199.1">14</text>
<text x="287.5" y="200.5">14_GND</text>
<text x="328.8" y="200.5">TXD3_13</text>
<text x="347.7" y="199.1">13</text>
<text x="347.7" y="202.6">15</text>
<text x="70.2" y="204.4">11</text>
<text x="70.2" y="208">12</text>
<text x="76.7" y="205.8">D0</text>
<text x="76.7" y="209.4">D1</text>
<text x="88.2" y="205.8">1</text>
<text x="88.2" y="209.3">2</text>
<text x="124" y="209.3">A3</text>
<text x="124" y="205.7">A4</text>
<text x="130.6" y="207.9">22</text>
<text x="130.6" y="204.3">23</text>
<text x="144.2" y="204.4">2</text>
<text x="144.2" y="207.9">3</text>
<text x="147.7" y="206.2">2</text>
<text x="147.7" y="209.7">3</text>
<text x="279.8" y="209.7">20</text>
<text x="279.8" y="206.2">18</text>
<text x="287.5" y="207.6">18_TXD2</text>
<text x="287.5" y="204">16_RXD1</text>
<text x="328.8" y="204">TXD1_15</text>
<text x="330.1" y="207.6">GND_17</text>
<text x="347.7" y="206.2">17</text>
<text x="347.7" y="209.7">19</text>
<text x="70.1" y="211.5">13</text>
<text x="70.1" y="215">14</text>
<text x="76.6" y="212.9">D2</text>
<text x="88.2" y="212.9">3</text>
<text x="124" y="212.8">A2</text>
<text x="130.6" y="214.9">20</text>
<text x="130.6" y="211.4">21</text>
<text x="144.2" y="211.5">4</text>
<text x="144.2" y="215">5</text>
<text x="147.7" y="213.2">4</text>
<text x="279.8" y="213.2">22</text>
<text x="287.5" y="214.6">22_GND</text>
<text x="287.5" y="211.1">20_GND</text>
<text x="321.2" y="214.6">PVT_STAT_21</text>
<text x="328.5" y="211.1">RXD2_19</text>
<text x="347.7" y="213.2">21</text>
<text x="70.1" y="218.5">15</text>
<text x="76.6" y="216.4">D3</text>
<text x="76.6" y="219.9">D4</text>
<text x="88.2" y="216.4">4</text>
<text x="88.2" y="219.9">5</text>
<text x="124" y="219.9">A0</text>
<text x="124" y="216.3">A1</text>
<text x="130.6" y="218.4">19</text>
<text x="144.2" y="218.5">6</text>
<text x="147.7" y="216.7">5</text>
<text x="147.7" y="220.3">6</text>
<text x="279.8" y="220.3">26</text>
<text x="279.8" y="216.7">24</text>
<text x="287.5" y="221.7">26_ERR_STAT</text>
<text x="287.5" y="218.2">24_RSV#31</text>
<text x="320.9" y="221.7">RTK_STAT_25</text>
<text x="331.5" y="218.2">PPS_23</text>
<text x="347.7" y="216.7">23</text>
<text x="347.7" y="220.3">25</text>
<text x="70.1" y="222">16</text>
<text x="70.1" y="225.6">17</text>
<text x="76.6" y="223.4">D5</text>
<text x="76.6" y="227">D6</text>
<text x="88.2" y="223.4">6</text>
<text x="88.2" y="227">7</text>
<text x="279.8" y="223.8">28</text>
<text x="287.5" y="225.2">28_SCL</text>
<text x="330.6" y="225.2">SDA_27</text>
<text x="347.7" y="223.8">27</text>
<text x="70.1" y="229.1">18</text>
<text x="76.6" y="230.5">D7</text>
<text x="88.2" y="230.5">8</text>
<text x="122.2" y="237.6">VIN</text>
<text x="130.5" y="239.7">31</text>
<text x="130.5" y="236.1">32</text>
<text x="157" y="237.6">1</text>
<text x="120.7" y="244.6">GND</text>
<text x="120.8" y="241.1">GND</text>
<text x="130.4" y="243.2">30</text>
<text x="157" y="241.1">2</text>
<text x="157" y="244.6">3</text>
<text x="334.7" y="241.4">1</text>
<text x="334.7" y="245">2</text>
<text x="338.2" y="243.2">1</text>
<text x="373.5" y="241.4">1</text>
<text x="373.5" y="245">2</text>
<text x="377" y="243.2">1</text>
<text x="72.1" y="246.7">1</text>
<text x="72.1" y="250.3">2</text>
<text x="76.6" y="248.1">D8</text>
<text x="76.6" y="251.7">D9</text>
<text x="87.8" y="246.7">1</text>
<text x="87.8" y="250.3">2</text>
<text x="91.3" y="248.5">1</text>
<text x="121.7" y="251.6">3V3</text>
<text x="123.8" y="248.1">5V</text>
<text x="130.4" y="250.2">28</text>
<text x="130.4" y="246.7">29</text>
<text x="157" y="248.1">4</text>
<text x="157" y="251.7">5</text>
<text x="334.7" y="248.5">3</text>
<text x="338.2" y="246.7">2</text>
<text x="338.2" y="250.3">3</text>
<text x="373.5" y="248.5">3</text>
<text x="377" y="246.7">2</text>
<text x="377" y="250.3">3</text>
<text x="72.1" y="253.8">3</text>
<text x="72.1" y="257.3">4</text>
<text x="76.6" y="255.2">D10</text>
<text x="87.8" y="253.8">3</text>
<text x="87.8" y="257.3">4</text>
<text x="91.3" y="252">2</text>
<text x="91.3" y="255.6">3</text>
<text x="117.6" y="255.2">RESET</text>
<text x="130.4" y="257.3">26</text>
<text x="130.4" y="253.7">27</text>
<text x="157" y="255.2">6</text>
<text x="72.1" y="260.9">5</text>
<text x="76.6" y="258.7">D11</text>
<text x="76.6" y="262.3">D12</text>
<text x="87.8" y="260.8">5</text>
<text x="91.3" y="259.1">4</text>
<text x="91.3" y="262.6">5</text>
<text x="116.2" y="262.2">POWER</text>
<text x="118.1" y="258.7">IOREF</text>
<text x="130.4" y="260.8">25</text>
<text x="157" y="258.7">7</text>
<text x="157" y="262.3">8</text>
<text x="72" y="264.3">6</text>
<text x="72.2" y="267.9">7</text>
<text x="76.5" y="265.7">D13</text>
<text x="76.7" y="269.3">GND</text>
<text x="87.8" y="264.4">6</text>
<text x="87.8" y="267.9">7</text>
<text x="91.3" y="266.1">6</text>
<text x="91.3" y="269.7">7</text>
<text x="72.2" y="271.5">8</text>
<text x="72.2" y="275">9</text>
<text x="76.7" y="272.9">AREF</text>
<text x="87.8" y="271.4">8</text>
<text x="87.8" y="275">9</text>
<text x="91.3" y="273.2">8</text>
<text x="70.2" y="278.5">10</text>
<text x="76.7" y="276.4">SDA</text>
<text x="76.7" y="279.9">SCL</text>
<text x="85.7" y="278.5">10</text>
<text x="91.3" y="276.7">9</text>
<text x="91.3" y="280.2">10</text>
<text x="190.5" y="279.9">1</text>
<text x="190.5" y="286.9">3</text>
<text x="190.5" y="283.4">2</text>
</g>
<g font-size="2.5" fill="#00f">
<text x="358.1" y="61.5">1</text>
<text x="358.1" y="65.1">2</text>
<text x="364.1" y="62.9">VIN</text>
<text x="358.1" y="68.6">3</text>
<text x="364" y="66.5">GND</text>
<text x="364.2" y="70">VOUT</text>
<text x="358.1" y="72.1">4</text>
<text x="364" y="73.5">GND</text>
</g>
</svg>
